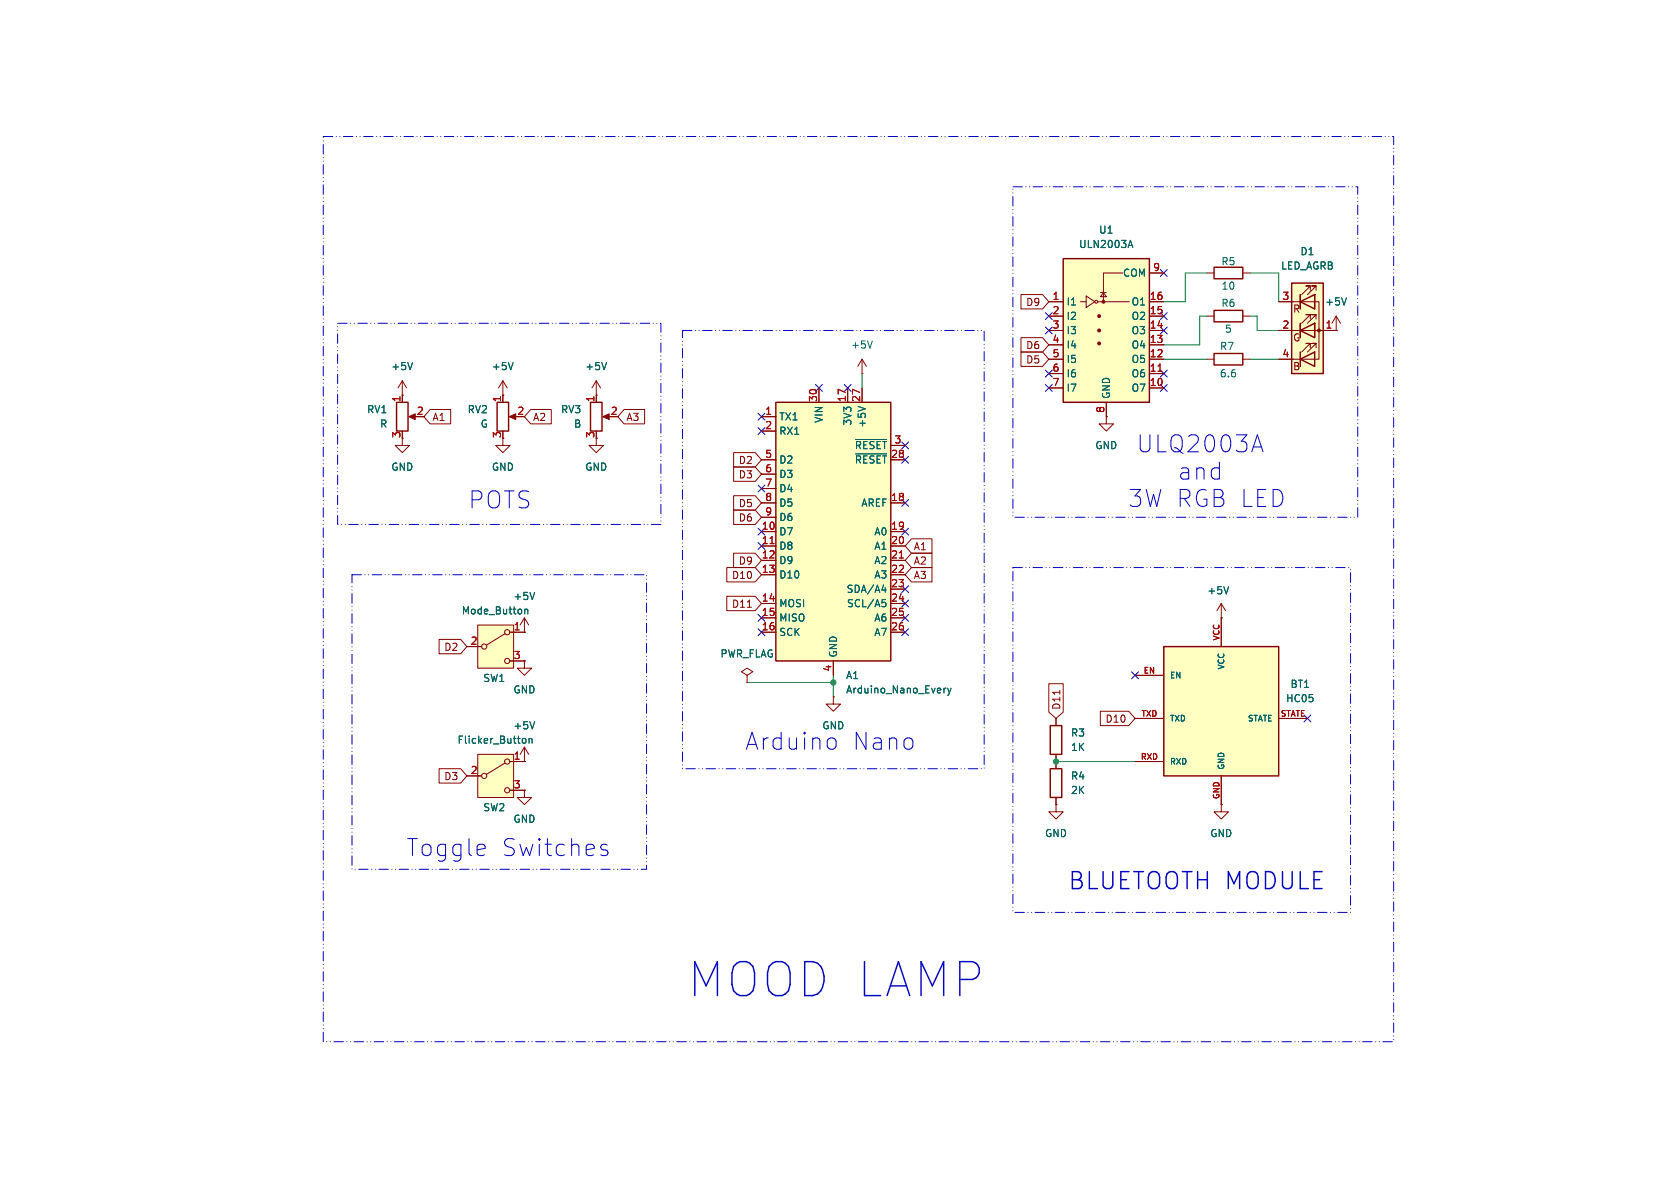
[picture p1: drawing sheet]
<svg xmlns="http://www.w3.org/2000/svg" width="297mm" height="210mm" viewBox="0 0 297 210" stroke-linecap="round" stroke-linejoin="round" font-family="sans-serif">
<path d="M92.7 134.6h.1M92.7 132.1l-.8 1.3M92.7 132.1l.8 1.3M92.7 132.1v2.5" fill="none" stroke="#840000" stroke-width=".18"/>
<path d="M94.5 127.6l-.4 1.2" fill="none" stroke="#006464" stroke-width=".18"/>
<path d="M84.5 133.4h6.3v7.6h-6.3z" fill="#ffffc2"/>
<g fill="none" stroke="#840000" stroke-width=".18">
<path d="M71.1 69.9h.1M71.1 77.5v1.2h1.3l-1.3 1.3-1.3-1.3h1.3M71.1 67.3v3.8M71.1 67.3l-.7 1.3M71.1 67.3l.8 1.3M72.6 73.7h1.1M105.4 69.9v1.2M106.9 73.7h1M92.7 111.8h.1M92.7 116.8v1.3h1.3l-1.3 1.3-1.3-1.3h1.3M92.7 116.8h.1M92.7 109.2l-.8 1.3"/>
<path d="M92.7 109.2l.8 1.3M92.7 109.2v2.6M82.5 137.2h2.6M84.5 133.4h6.3v7.6h-6.3zM89.3 134.9l-3.3 2M90.2 134.6h2.5M90.2 139.7h2.5"/>
<circle cx="85.6" cy="137.2" r=".46"/>
<circle cx="89.7" cy="134.6" r=".46"/>
<circle cx="89.7" cy="139.7" r=".46"/>
</g>
<path d="M72.9 64.1l-.4 1.2M94.5 104.7l-.4 1.3M92.6 130.5l.3 .1 .1 .2-.1 .5-.3 .1M93.5 130.7l.2-.2 .3 .1 .1 .8M93.5 130.5v.9" fill="none" stroke="#006464" stroke-width=".18"/>
<path d="M70.1 71.1h2v5.1h-2zM104.4 71.1h2v5.1h-2z" fill="none" stroke="#840000" stroke-width=".25"/>
<g fill="#840000" stroke="#840000" stroke-width=".18">
<path d="M72.3 73.7l1.1-.5v1z"/>
<path d="M106.6 73.7l1.1-.5v1z"/>
</g>
<path d="M228.3 50h5.6v16h-5.6z" fill="#ffffc2"/>
<path d="M214.6 54.9h5.1v2h-5.1zM214.6 47.2h5.1v2.1h-5.1zM228.3 50h5.6v16h-5.6zM229.9 53.3l2.5-1.2v2.5zM229.9 58.4l2.5-1.2v2.5zM229.9 52.1v2.5M229.9 57.2v2.5M214.6 62.5h5.1v2h-5.1zM229.9 63.5l2.5-1.3v2.6zM229.9 62.2v2.6" fill="none" stroke="#840000" stroke-width=".25"/>
<g fill="none" stroke="#840000" stroke-width=".18">
<path d="M213.4 55.9h1.2M213.4 48.3h1.2M219.7 55.9h1.3M219.7 48.3h1.3M226.1 53.3h7.1v10.2h-7.1M226.1 58.4h10.1M229.9 52.1v2.5M229.9 57.2v2.5M231.6 51.3v-.8h-.7h.7l-1.5 1.6M231.6 56.4v-.8h-.7h.7l-1.5 1.6M232.4 52.1h.1M232.4 52.1v2.5z"/>
<path d="M232.4 57.2h.1M232.4 57.2v2.5zM232.7 51.3v-.8h-.8h.8l-1.6 1.6M232.7 56.4v-.8h-.8h.8l-1.6 1.6M88.9 77.5v1.2h1.3l-1.3 1.3-1.3-1.3h1.3M213.4 63.5h1.2M219.7 63.5h1.3M231.6 61.5v-.8h-.7h.7l-1.5 1.5M232.7 61.5v-.8h-.8h.8l-1.6 1.5"/>
</g>
<circle cx="233.2" cy="58.4" r=".25" fill="#840000" stroke="#840000" stroke-width=".18"/>
<path d="M84.5 110.5h6.3v7.6h-6.3z" fill="#ffffc2"/>
<g fill="none" stroke="#840000" stroke-width=".18">
<path d="M236.2 58.4h.1M236.2 55.9l-.7 1.3M236.2 55.9l.8 1.3M236.2 55.9v2.5M88.9 69.9h.1M88.9 67.3l-.8 1.3M88.9 67.3l.8 1.3M88.9 67.3v3.8M90.4 73.7h1M105.4 69.9h.1M105.4 77.5v1.2h1.3l-1.3 1.3-1.3-1.3h1.3M105.4 67.3l-.8 1.3"/>
<path d="M105.4 67.3l.8 1.3M105.4 67.3v2.6M82.5 114.3h2.6M84.5 110.5h6.3v7.6h-6.3zM89.3 112l-3.3 2M90.2 111.8h2.5M90.2 116.8h2.5"/>
<circle cx="85.6" cy="114.3" r=".46"/>
<circle cx="89.7" cy="116.8" r=".46"/>
<circle cx="89.7" cy="111.8" r=".46"/>
</g>
<path d="M238 52.6l-.4 1.3M90.7 64.1l-.4 1.2M107.2 64.1l-.4 1.2M92.8 107.7v.8M92.8 107.8l.2-.1h.3v.8" fill="none" stroke="#006464" stroke-width=".18"/>
<path d="M87.9 71.1h2v5.1h-2z" fill="none" stroke="#840000" stroke-width=".25"/>
<path d="M90 73.7l1.2-.5v1z" fill="#840000" stroke="#840000" stroke-width=".18"/>
<path d="M205.7 114.3h20.4v22.9h-20.4z" fill="#ffffc2"/>
<path d="M205.7 114.3h20.4v22.9h-20.4z" fill="none" stroke="#840000" stroke-width=".25"/>
<path d="M200.7 119.4h5M215.9 109.2h.1M215.9 106.7v7.6M215.9 106.7l-.8 1.3M215.9 106.7l.8 1.3M147.3 123.2v1.3h1.3l-1.3 1.2-1.3-1.2h1.3M147.3 123.2h.1M200.7 127h5M200.7 134.6h5M215.9 137.2v5M226.1 127h5" fill="none" stroke="#840000" stroke-width=".18"/>
<path d="M217.2 103.7l-.4 1.3" fill="none" stroke="#006464" stroke-width=".18"/>
<path d="M137.2 71.1h20.3v45.7h-20.3z" fill="#ffffc2"/>
<path d="M137.2 71.1h20.3v45.7h-20.3zM185.7 135.9h2v5.1h-2z" fill="none" stroke="#840000" stroke-width=".25"/>
<g fill="none" stroke="#840000" stroke-width=".18">
<path d="M134.6 73.7h2.6M134.6 76.2h2.6M144.8 68.6v2.5M149.9 68.6v2.5M152.4 68.6v2.5M157.5 78.7h2.5M134.6 81.3h2.6M134.6 83.8h2.6M134.6 86.4h2.6M134.6 88.9h2.6M134.6 91.4h2.6M134.6 94h2.6"/>
<path d="M134.6 96.5h2.6M134.6 99.1h2.6M157.5 81.3h2.5M157.5 88.9h2.5M157.5 94h2.5M157.5 96.5h2.5M157.5 99.1h2.5M134.6 101.6h2.6M134.6 106.7h2.6M134.6 109.2h2.6M134.6 111.8h2.6M147.3 116.8v2.6"/>
<path d="M157.5 101.6h2.5M157.5 106.7h2.5M157.5 109.2h2.5M157.5 111.8h2.5M157.5 104.1h2.5M186.7 134.6v1.3M186.7 142.2v1.3h1.3l-1.3 1.3-1.3-1.3h1.3M186.7 142.2h.1M186.7 141v1.2M215.9 142.2v1.3h1.3l-1.3 1.3-1.3-1.3h1.3M215.9 142.2h.1"/>
</g>
<path d="M136.1 96.1h.8M159 98.6h.7" fill="none" stroke="#a90000" stroke-width=".18"/>
<path d="M151.3 77.7h5.4M151.7 71.8l1.3 .5M151.3 80.2h5.4M155.9 104.3h.8M156 106h.6M156.1 106.5h.3l.2 .2-.1 .5-.4 .1M156.5 103.9v.8M167.2 121.7l-.3 .2M167.5 121.7l.3 .8M167.8 122.5l-.3 .4M168.1 121.7l-.3 .8" fill="none" stroke="#006464" stroke-width=".18"/>
<path d="M188 45.7h15.2v25.4h-15.2z" fill="#ffffc2"/>
<path d="M188 45.7h15.2v25.4h-15.2zM185.7 128.3h2v5.1h-2z" fill="none" stroke="#840000" stroke-width=".25"/>
<g fill="none" stroke="#840000" stroke-width=".18">
<path d="M180.5 52.1h3.8l1.1 1.2-1.1 1.3h-3.8zM180.5 59.7h3.8l1.1 1.3-1.1 1.2h-3.8zM185.4 53.3h2.6M185.4 55.9h2.6M185.4 58.4h2.6M191 53.3h1M192 52.3l1.5 1-1.5 1.1zM194.1 53.3h5.5M194.6 51.7h1M195.1 51.7l.5 .8h-1zM198.5 48.3h-3.4v5M203.2 53.3h2.5"/>
<path d="M203.2 55.9h2.5M203.2 58.4h2.5M203.2 48.3h2.5M226.1 53.3h2.5M226.1 58.4h2.5M233.7 58.4h2.5M236.2 58.4h.1M71.1 69.9h.1M71.1 69.9v1.2M76 72.4h3.7v2.5h-3.7l-1.1-1.2zM88.9 69.9h.1M88.9 69.9v1.2"/>
<path d="M93.8 72.4h3.7v2.5h-3.7l-1.1-1.2zM105.4 69.9h.1M105.4 69.9v1.2M110.3 72.4h3.7v2.5h-3.7l-1.1-1.2zM134.6 73.7h2.6M134.6 76.2h2.6M144.8 68.6v2.5M149.9 68.6v2.5M152.4 66h.1M152.4 63.5l-.8 1.3M152.4 63.5l.8 1.3M152.4 63.5v2.5"/>
<path d="M152.4 68.6v2.5M157.5 78.7h2.5M180.5 62.2h3.8l1.1 1.3-1.1 1.3h-3.8zM185.4 61h2.6M185.4 63.5h2.6M185.4 66h2.6M185.4 68.6h2.6M195.6 73.7v1.2h1.2l-1.2 1.3-1.3-1.3h1.3M195.6 73.7h.1M195.6 71.1v2.6M203.2 61h2.5M203.2 63.5h2.5"/>
<path d="M203.2 66h2.5M203.2 68.6h2.5M226.1 63.5h2.5M129.7 80h3.8l1.1 1.3-1.1 1.3h-3.8zM129.7 97.8h3.8l1.1 1.3-1.1 1.2h-3.8zM129.7 87.6h3.8l1.1 1.3-1.1 1.3h-3.8zM129.7 90.2h3.8l1.1 1.2-1.1 1.3h-3.8zM129.7 82.5h3.8l1.1 1.3-1.1 1.3h-3.8zM134.6 81.3h2.6M134.6 83.8h2.6M134.6 86.4h2.6M134.6 88.9h2.6"/>
<path d="M134.6 91.4h2.6M134.6 94h2.6M134.6 96.5h2.6M134.6 99.1h2.6M157.5 81.3h2.5M157.5 88.9h2.5M157.5 94h2.5M157.5 96.5h2.5M157.5 99.1h2.5M161.1 97.8h3.7v2.5h-3.7l-1.1-1.2zM161.1 95.2h3.7v2.6h-3.7l-1.1-1.3zM77.6 113h3.8l1.1 1.3-1.1 1.3h-3.8z"/>
<path d="M82.5 114.3h2.6M90.2 111.8h2.5M90.2 116.8h2.5M92.7 116.8h.1M92.7 111.8h.1M128.5 100.3h5l1.1 1.3-1.1 1.3h-5zM128.5 105.4h5l1.1 1.3-1.1 1.3h-5zM132.1 119.4l1-.7-1-.6-1 .6 1 .7v1.3M132.1 107.4h.7M134.6 111.8h2.6M134.6 101.6h2.6M134.6 106.7h2.6"/>
<path d="M134.6 109.2h2.6M147.3 116.8v2.6M157.5 111.8h2.5M157.5 101.6h2.5M157.5 106.7h2.5M157.5 109.2h2.5M157.5 104.1h2.5M161.1 100.3h3.7v2.6h-3.7l-1.1-1.3zM200.7 119.4h5M215.9 109.2h.1M215.9 109.2v5.1M77.6 135.9h3.8l1.1 1.3-1.1 1.2h-3.8z"/>
<path d="M82.5 137.2h2.6M90.2 134.6h2.5M90.2 139.7h2.5M92.7 139.7v1.3h1.3l-1.3 1.2-1.3-1.2h1.3M92.7 139.7h.1M92.7 134.6h.1M132.1 120.7h.1M147.3 123.2h.1M185.4 120.9h2.6v5l-1.3 1.1-1.3-1.1zM186.7 127v1.3M186.7 133.4v2.5M187.4 122v.7"/>
<path d="M194.5 125.7h5l1.2 1.3-1.2 1.3h-5zM200.7 127h5M200.7 134.6h5M215.9 137.2v5M226.1 127h5M186.7 142.2h.1M186.7 141v1.2M215.9 142.2h.1"/>
<circle cx="193.8" cy="53.3" r=".25"/>
</g>
<g fill="#840000" stroke="#840000" stroke-width=".18">
<circle cx="194.3" cy="55.9" r=".25"/>
<circle cx="194.3" cy="58.4" r=".25"/>
<circle cx="194.3" cy="60.7" r=".25"/>
<circle cx="195.1" cy="53.3" r=".25"/>
</g>
<path d="M204.7 65.6h.7M136.1 96.1h.8M159 98.6h.7" fill="none" stroke="#a90000" stroke-width=".18"/>
<g fill="none" stroke="#006464" stroke-width=".18">
<path d="M199.5 43.4h.6M199.8 42.5l.5 1.3M238 52.6l-.4 1.3M72.9 64.1l-.4 1.2M90.7 64.1l-.4 1.2M107.2 64.1l-.4 1.2M151.3 77.7h5.4M151.7 71.8l1.3 .5M154.2 60.3l-.4 1.2M151.3 80.2h5.4M92.8 107.7v.8M92.8 107.8l.2-.1h.3v.8"/>
<path d="M94.5 104.7l-.4 1.3M155.9 104.3h.8M156 106h.6M156.1 106.5h.3l.2 .2-.1 .5-.4 .1M156.5 103.9v.8M217.2 103.7l-.4 1.3M92.6 130.5l.3 .1 .1 .2-.1 .5-.3 .1M93.5 130.7l.2-.2 .3 .1 .1 .8M93.5 130.5v.9M94.5 127.6l-.4 1.2M167.2 121.7l-.3 .2M167.5 121.7l.3 .8"/>
<path d="M167.8 122.5l-.3 .4M168.1 121.7l-.3 .8"/>
</g>
<path d="M213.4 55.9h-1.3v5.1h-6.4M213.4 48.3h-3.9v5h-3.8M221 55.9h1.2v2.5h3.9M221 48.3h5.1v5M152.4 66v2.6M205.7 63.5h7.7M221 63.5h5.1M147.3 119.4v3.8M132.1 120.7h15.2M186.7 134.6h14" fill="none" stroke="#009600" stroke-width=".18"/>
<g fill="none" stroke="#000084" stroke-width=".18">
<path d="M184.8 57.8l1.2 1.2M184.8 55.3l1.2 1.2M186 55.3l-1.2 1.2M186 57.8l-1.2 1.2M205.1 47.7l1.2 1.2M205.1 55.3l1.2 1.2M205.1 57.8l1.2 1.2M206.3 47.7l-1.2 1.2M206.3 55.3l-1.2 1.2M206.3 57.8l-1.2 1.2M134 75.6l1.2 1.2M134 73.1l1.2 1.2"/>
<path d="M135.2 75.6l-1.2 1.2M135.2 73.1l-1.2 1.2M144.2 68l1.2 1.2M145.4 68l-1.2 1.2M149.3 68l1.2 1.2M150.5 68l-1.2 1.2M159.4 78.1l1.2 1.2M160.6 78.1l-1.2 1.2M184.8 68l1.2 1.2M184.8 65.4l1.2 1.2M186 68l-1.2 1.2M186 65.4l-1.2 1.2"/>
<path d="M205.1 65.4l1.2 1.2M205.1 68l1.2 1.2M206.3 65.4l-1.2 1.2M206.3 68l-1.2 1.2M134 93.4l1.2 1.2M134 95.9l1.2 1.2M134 85.8l1.2 1.2M135.2 93.4l-1.2 1.2M135.2 95.9l-1.2 1.2M135.2 85.8l-1.2 1.2M159.4 80.7l1.2 1.2M159.4 88.3l1.2 1.2"/>
<path d="M159.4 93.4l1.2 1.2M160.6 80.7l-1.2 1.2M160.6 93.4l-1.2 1.2M160.6 88.3l-1.2 1.2M134 108.6l1.2 1.2M134 111.2l1.2 1.2M135.2 108.6l-1.2 1.2M135.2 111.2l-1.2 1.2M159.4 108.6l1.2 1.2M159.4 111.2l1.2 1.2M159.4 106.1l1.2 1.2M159.4 103.5l1.2 1.2"/>
<path d="M160.6 108.6l-1.2 1.2M160.6 111.2l-1.2 1.2M160.6 106.1l-1.2 1.2M160.6 103.5l-1.2 1.2M200.1 118.8l1.2 1.2M201.3 118.8l-1.2 1.2M230.5 126.4l1.2 1.2M231.7 126.4l-1.2 1.2"/>
</g>
<path d="M222.3 76.9l1 3M147.2 130.4l.5 .3 .1 .3v.9l-.1 .3-.5 .2M106.3 150.1l.8 .1 .2 .2 .2 .3-.2 .4-.2 .1h-.6M106.3 149.4l.3-.2 .7 .2" fill="none" stroke="#0000c2" stroke-width=".18"/>
<path d="M57.1 24.1h189.3v160.1h-189.3zM179.1 33h60.9v58.4h-60.9zM59.7 57.2h57.1v35.5h-57.1zM120.6 58.4h53.4v77.5h-53.4zM62.2 101.6h52.1v52.1h-52.1zM179.1 100.3h59.7v61h-59.7z" fill="none" stroke="#0000c2" stroke-width=".18" stroke-dasharray="1.7 .6 0 .6 0 .6"/>
<g fill="#009600" stroke="#009600" stroke-width=".18">
<circle cx="186.7" cy="134.6" r=".46"/>
<circle cx="147.3" cy="120.7" r=".46"/>
</g>
<text font-size="8.4" fill="#0000c2" x="121.6" y="176.6">MOOD LAMP</text>
<g font-size="4.2" fill="#0000c2">
<text x="200.9" y="80.2">ULQ2003A</text>
<text x="199.4" y="89.9">3W RGB LED</text>
<text x="208.2" y="85">and</text>
<text x="82.8" y="90.1">POTS</text>
<text x="131.7" y="132.8">Arduino</text>
<text x="150.6" y="132.8">Nano</text>
<text x="71.8" y="151.6">Toggle</text>
<text x="88.6" y="151.6">Switches</text>
<text x="188.8" y="157.6">BLUETOOTH MODULE</text>
</g>
<g font-size="1.8" fill="#006464">
<text x="194.2" y="41.5">U1</text>
<text x="190.7" y="44">ULN2003A</text>
<text x="215.8" y="47.1">R5</text>
<text x="226.4" y="47.9">LED_AGRB</text>
<text x="229.8" y="45.3">D1</text>
<text x="198.4" y="49.1">COM</text>
<text x="215.9" y="51.4">10</text>
<text x="188.5" y="54.2">I1</text>
<text x="188.5" y="56.7">I2</text>
<text x="188.5" y="59.3">I3</text>
<text x="199.9" y="54.2">O1</text>
<text x="199.9" y="56.7">O2</text>
<text x="199.9" y="59.3">O3</text>
<text x="215.8" y="54.5">R6</text>
<text x="216.5" y="59">5</text>
<text x="234.2" y="54.2">+5V</text>
<text x="69.1" y="65.6">+5V</text>
<text x="86.9" y="65.6">+5V</text>
<text x="103.4" y="65.6">+5V</text>
<text x="150.4" y="61.8">+5V</text>
<text x="188.5" y="61.8">I4</text>
<text x="188.5" y="64.4">I5</text>
<text x="199.9" y="61.8">O4</text>
<text x="199.9" y="64.4">O5</text>
<text x="215.6" y="62.1">R7</text>
<text x="188.5" y="66.9">I6</text>
<text x="188.5" y="69.4">I7</text>
<text x="196.4" y="70.6" transform="rotate(-90 196.4 70.6)">GND</text>
<text x="199.9" y="66.9">O6</text>
<text x="199.9" y="69.4">O7</text>
<text x="215.6" y="66.9">6.6</text>
<text x="64.8" y="73.3">RV1</text>
<text x="67.1" y="75.8">R</text>
<text x="82.6" y="73.3">RV2</text>
<text x="84.9" y="75.8">G</text>
<text x="99.1" y="73.3">RV3</text>
<text x="101.4" y="75.8">B</text>
<text x="137.7" y="74.5">TX1</text>
<text x="137.7" y="77.1">RX1</text>
<text x="145.6" y="74.9" transform="rotate(-90 145.6 74.9)">VIN</text>
<text x="150.7" y="75.3" transform="rotate(-90 150.7 75.3)">3V3</text>
<text x="153.3" y="75.7" transform="rotate(-90 153.3 75.7)">+5V</text>
<text x="69.1" y="83.4">GND</text>
<text x="86.9" y="83.4">GND</text>
<text x="103.4" y="83.4">GND</text>
<text x="137.7" y="82.1">D2</text>
<text x="151" y="79.6">~{RESET}</text>
<text x="151" y="82.1">~{RESET}</text>
<text x="193.5" y="79.6">GND</text>
<text x="137.7" y="84.7">D3</text>
<text x="137.7" y="87.2">D4</text>
<text x="137.7" y="89.8">D5</text>
<text x="152.2" y="89.8">AREF</text>
<text x="137.7" y="92.3">D6</text>
<text x="137.7" y="94.8">D7</text>
<text x="154.5" y="94.8">A0</text>
<text x="137.7" y="97.4">D8</text>
<text x="137.7" y="99.9">D9</text>
<text x="154.5" y="97.4">A1</text>
<text x="154.5" y="99.9">A2</text>
<text x="90.7" y="106.3">+5V</text>
<text x="137.7" y="102.5">D10</text>
<text x="137.7" y="107.5">MOSI</text>
<text x="149.6" y="105">SDA/A4</text>
<text x="149.6" y="107.5">SCL/A5</text>
<text x="154.5" y="102.5">A3</text>
<text x="213.4" y="105.3">+5V</text>
<text x="81.5" y="108.8">Mode_Button</text>
<text x="137.7" y="110.1">MISO</text>
<text x="137.7" y="112.6">SCK</text>
<text x="154.5" y="110.1">A6</text>
<text x="154.5" y="112.6">A7</text>
<text x="127.3" y="116.4">PWR_FLAG</text>
<text x="148.2" y="116.3" transform="rotate(-90 148.2 116.3)">GND</text>
<text x="85.3" y="120.8">SW1</text>
<text x="90.7" y="122.8">GND</text>
<text x="149.5" y="120.2">A1</text>
<text x="149.5" y="122.8">Arduino_Nano_Every</text>
<text x="227.3" y="124.3">HC05</text>
<text x="228" y="121.8">BT1</text>
<text x="80.8" y="131.7">Flicker_Button</text>
<text x="90.7" y="129.1">+5V</text>
<text x="145.3" y="129.1">GND</text>
<text x="189.2" y="130.4">R3</text>
<text x="189.2" y="132.9">1K</text>
<text x="85.3" y="143.6">SW2</text>
<text x="189.2" y="138">R4</text>
<text x="189.2" y="140.6">2K</text>
<text x="90.7" y="145.6">GND</text>
<text x="184.7" y="148.2">GND</text>
<text x="213.9" y="148.2">GND</text>
</g>
<g font-size="1.8" fill="#a90000">
<text x="186" y="53.1">1</text>
<text x="203.2" y="53.1">16</text>
<text x="203.8" y="48">9</text>
<text x="226.6" y="53.1">3</text>
<text x="186" y="55.6">2</text>
<text x="186" y="58.2">3</text>
<text x="203.2" y="55.6">15</text>
<text x="203.2" y="58.2">14</text>
<text x="226.6" y="58.2">2</text>
<text x="234.2" y="58.2">1</text>
<text x="186" y="60.7">4</text>
<text x="186" y="63.2">5</text>
<text x="186" y="65.8">6</text>
<text x="203.2" y="60.7">13</text>
<text x="203.2" y="63.2">12</text>
<text x="203.2" y="65.8">11</text>
<text x="226.6" y="63.2">4</text>
<text x="70.9" y="71.2" transform="rotate(-90 70.9 71.2)">1</text>
<text x="88.6" y="71.2" transform="rotate(-90 88.6 71.2)">1</text>
<text x="105.2" y="71.2" transform="rotate(-90 105.2 71.2)">1</text>
<text x="144.5" y="71.2" transform="rotate(-90 144.5 71.2)">30</text>
<text x="149.6" y="71.2" transform="rotate(-90 149.6 71.2)">17</text>
<text x="152.1" y="71.2" transform="rotate(-90 152.1 71.2)">27</text>
<text x="186" y="68.3">7</text>
<text x="203.2" y="68.3">10</text>
<text x="70.9" y="77.5" transform="rotate(-90 70.9 77.5)">3</text>
<text x="73.6" y="73.4">2</text>
<text x="88.6" y="77.5" transform="rotate(-90 88.6 77.5)">3</text>
<text x="91.4" y="73.4">2</text>
<text x="105.2" y="77.5" transform="rotate(-90 105.2 77.5)">3</text>
<text x="107.9" y="73.4">2</text>
<text x="135.2" y="73.4">1</text>
<text x="135.2" y="75.9">2</text>
<text x="195.3" y="73.1" transform="rotate(-90 195.3 73.1)">8</text>
<text x="135.2" y="81">5</text>
<text x="135.2" y="83.6">6</text>
<text x="157.4" y="81">28</text>
<text x="158" y="78.5">3</text>
<text x="135.2" y="86.1">7</text>
<text x="135.2" y="88.6">8</text>
<text x="157.4" y="88.6">18</text>
<text x="134.6" y="93.7">10</text>
<text x="135.2" y="91.2">9</text>
<text x="157.4" y="93.7">19</text>
<text x="134.6" y="96.3">11</text>
<text x="134.6" y="98.8">12</text>
<text x="134.6" y="101.3">13</text>
<text x="157.4" y="96.3">20</text>
<text x="157.4" y="98.8">21</text>
<text x="157.4" y="101.3">22</text>
<text x="134.6" y="106.4">14</text>
<text x="157.4" y="103.9">23</text>
<text x="157.4" y="106.4">24</text>
<text x="90.7" y="111.5">1</text>
<text x="134.6" y="109">15</text>
<text x="134.6" y="111.5">16</text>
<text x="157.4" y="109">25</text>
<text x="157.4" y="111.5">26</text>
<text x="83.1" y="114">2</text>
<text x="90.7" y="116.6">3</text>
<text x="147.1" y="118.8" transform="rotate(-90 147.1 118.8)">4</text>
<text x="83.1" y="136.9">2</text>
<text x="90.7" y="134.4">1</text>
<text x="90.7" y="139.4">3</text>
</g>
<g font-size="1.8" fill="#840000">
<text x="181.3" y="54.3">D9</text>
<text x="228.5" y="55.5">R</text>
<text x="181.3" y="64.5">D5</text>
<text x="181.3" y="61.9">D6</text>
<text x="228.5" y="60.6">G</text>
<text x="228.5" y="65.6">B</text>
<text x="76.4" y="74.6">A1</text>
<text x="94.1" y="74.6">A2</text>
<text x="110.6" y="74.6">A3</text>
<text x="130.5" y="82.2">D2</text>
<text x="130.5" y="89.9">D5</text>
<text x="130.5" y="84.8">D3</text>
<text x="130.5" y="92.4">D6</text>
<text x="130.5" y="100">D9</text>
<text x="161.4" y="100">A2</text>
<text x="161.4" y="97.5">A1</text>
<text x="129.3" y="102.6">D10</text>
<text x="129.3" y="107.6">D11</text>
<text x="161.4" y="102.6">A3</text>
<text x="78.4" y="115.3">D2</text>
<text x="187.6" y="125.6" transform="rotate(-90 187.6 125.6)">D11</text>
<text x="195.3" y="128">D10</text>
<text x="78.4" y="138.1">D3</text>
</g>
<g font-size="1.4" fill="#a90000">
<text x="215.6" y="113.3" transform="rotate(-90 215.6 113.3)">VCC</text>
<text x="202.1" y="119.1">EN</text>
<text x="201.7" y="126.7">TXD</text>
<text x="226.3" y="126.7">STATE</text>
<text x="201.6" y="134.4">RXD</text>
<text x="215.6" y="141.4" transform="rotate(-90 215.6 141.4)">GND</text>
</g>
<g font-size="1.4" fill="#006464">
<text x="216.6" y="118.5" transform="rotate(-90 216.6 118.5)">VCC</text>
<text x="206.8" y="120.1">EN</text>
<text x="206.8" y="127.7">TXD</text>
<text x="220.5" y="127.7">STATE</text>
<text x="206.8" y="135.4">RXD</text>
<text x="216.6" y="136.1" transform="rotate(-90 216.6 136.1)">GND</text>
</g>
</svg>
